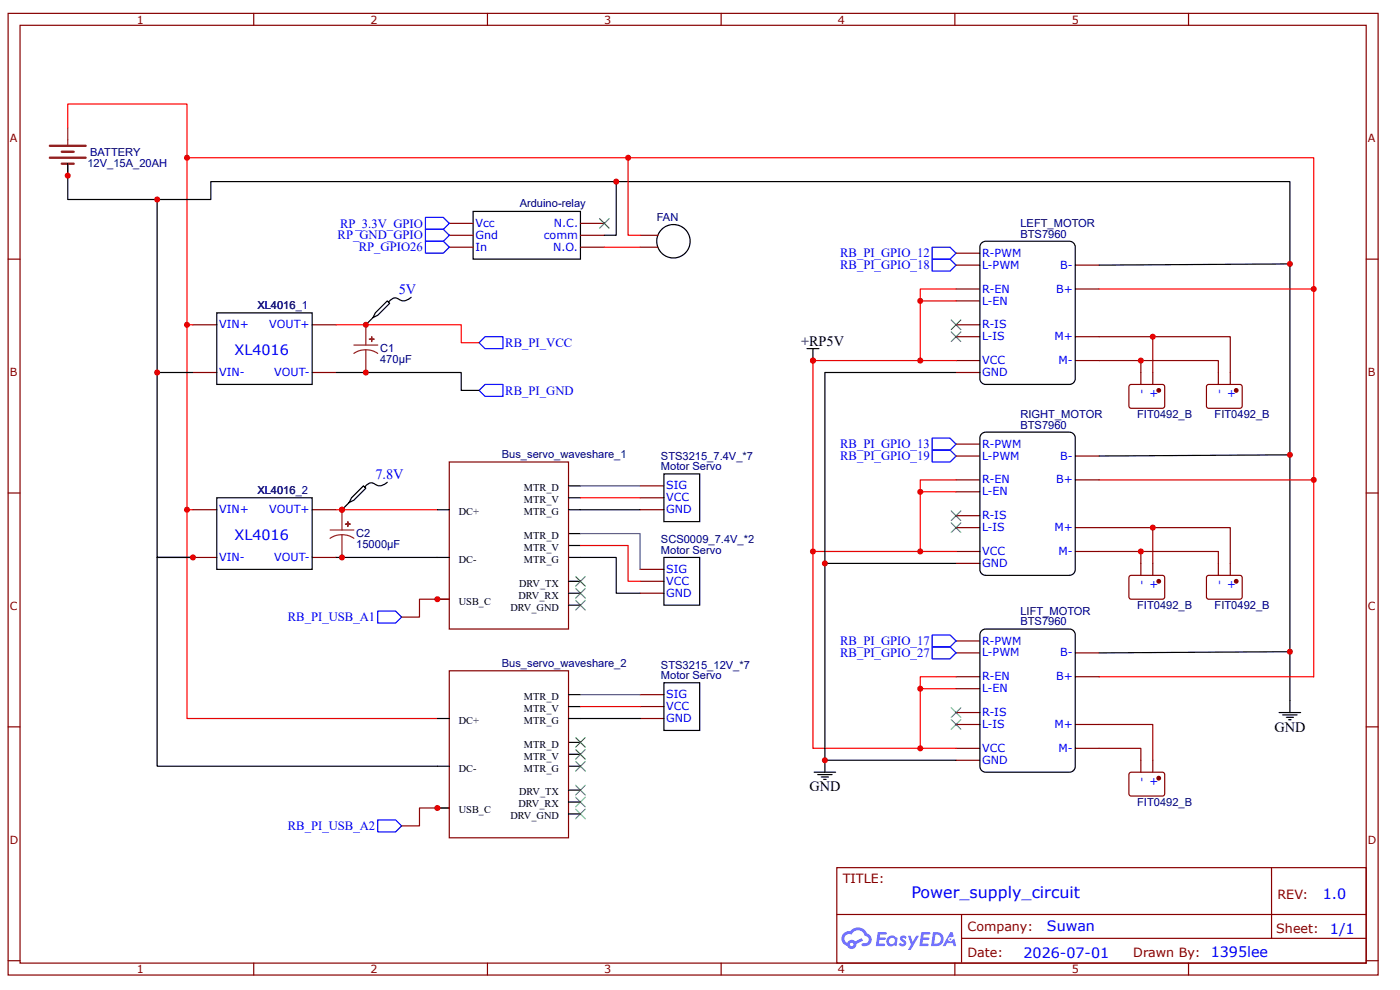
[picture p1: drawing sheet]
<svg xmlns="http://www.w3.org/2000/svg" width="297mm" height="210mm" viewBox="0 0 297 210" stroke-linecap="round" stroke-linejoin="round" font-family="sans-serif">
<g fill="none" stroke="#800" stroke-width=".25">
<path d="M1.7 2.8h290.7v203.9h-290.7zM4.3 5.4h285.5v198.8h-285.5zM53.8 2.8v2.6M103.4 2.8v2.6M153 2.8v2.6M202.6 2.8v2.6M252.1 2.8v2.6M1.7 54.9h2.6M289.8 54.9h2.6M1.7 104.5h2.6M289.8 104.5h2.6M1.7 154.1h2.6"/>
<path d="M289.8 154.1h2.6M177.5 184h112.3v20.2h-112.3zM177.6 193.9h112.1M204 198.9h85.7M204 193.9v10.1M269.8 184v14.9M1.7 203.7h2.6M53.8 204.2v2.5M103.4 204.2v2.5M153 204.2v2.5M202.6 204.2v2.5M252.1 204.2v2.5"/>
<path d="M289.8 203.7h2.6"/>
</g>
<g fill="#58f">
<path d="M191.1 198.5l.5-.2 .4 .1 .3 .3-.2 .4a.33 .33 0 0 0-.3-.3 .33 .33 0 0 0-.3 .1v.1a.85 .85 0 0 1 .7 .7 .85 .85 0 0 1-.3 .8l-.7 .1-.6-.4 .4-.4 .5 .3 .2-.1v-.2a.88 .88 0 0 1-.6-1.3z"/>
<path d="M192.6 198.4h.6l.4 1.3 .8-1.3h.6l-1.8 3h-.6l.7-1.1z"/>
<path d="M186.2 197.6h1.7l.2 .1-.1 .4h-1.3l-.1 .7h1.1l.2 .2-.2 .3h-1.1l-.2 .8h1.3l.1 .2-.1 .2-1.9 .1z"/>
<path d="M195.5 197.6h1.6l.2 .1v.4h-1.3l-.1 .7h1.1l.2 .2-.3 .3h-1.1l-.1 .8h1.2l.1 .2-.1 .2-1.9 .1z"/>
<path d="M201.6 197.6h.5l.2 .9-.4 .2a.49 .49 0 0 0-.7 .2 .49 .49 0 0 0 .3 .7 .49 .49 0 0 0 .6-.4l.4-.2 .4 1.6h-.6l-.2-.7h-1.2l-.3 .7h-.6z"/>
<path d="M197.9 197.6l-.4 3h1a1.51 1.51 0 0 0 1.7-1.5 1.51 1.51 0 0 0-1.8-1.5zM198.4 198.1a1.02 1.02 0 0 1 1.2 1.2 1.02 1.02 0 0 1-1.4 .8z"/>
<path d="M188.5 198.6a1.11 1.11 0 0 0-.3 1.6 1.11 1.11 0 0 0 1.6 .2l.4 .2 .2-1.7-.4-.2a1.01 1.01 0 0 0-1.5-.1zM188.5 199.5a.66 .66 0 0 1 1.3 0 .66 .66 0 0 1-1.3 0z"/>
<path d="M179 197.9a1.58 1.58 0 0 0 .7 2.6 1.01 1.01 0 0 0 1.2 .7 1.01 1.01 0 0 0 .8-1.1l1.4-.7-.3-.5-1.4 .7a1.02 1.02 0 0 0-1.7 .3 .99 .99 0 0 1-.4-1.4 .99 .99 0 0 1 1.4-.3 1.48 1.48 0 0 1 1.5-1 1.48 1.48 0 0 1 1.3 1.2 .82 .82 0 0 1 .8 1.1 .82 .82 0 0 1-1.2 .5l-.3 .1v.3a1.4 1.4 0 0 0 2-.6 1.4 1.4 0 0 0-.9-1.9 2.19 2.19 0 0 0-3.6-.5l-.8 .1zM180.3 200.2a.4 .4 0 0 1 .8 0 .4 .4 0 0 1-.8 0z"/>
<circle cx="201.6" cy="199.1" r=".19"/>
</g>
<path d="M10.6 30.9h7.6M10.6 33.4h7.6M13.1 32.2h2.5M13.1 34.7h2.5" fill="none" stroke="#8d2323" stroke-width=".51"/>
<path d="M14.4 27.1v3.6M14.4 34.7v2.5M75.1 73.2h5M77.6 74.2a4.1 4.1 0 0 0-2.5 .7M77.6 74.2a4.1 4.1 0 0 1 2.5 .7M77.6 68.9v4.3M77.6 74.2v4.8" fill="none" stroke="#8d2323" stroke-width=".25"/>
<path d="M78.4 71.9h1z" fill="#8d2323"/>
<path d="M78.4 71.9h1z" fill="none" stroke="#8d2323" stroke-width=".25"/>
<path d="M78.8 71.4l.1 1z" fill="#8d2323"/>
<path d="M78.8 71.4l.1 1zM70 112.4h5.1M72.6 113.4a4.1 4.1 0 0 0-2.6 .7M72.6 113.4a4.1 4.1 0 0 1 2.5 .7M72.6 108.1v4.3M72.6 113.4v4.8" fill="none" stroke="#8d2323" stroke-width=".25"/>
<path d="M40.9 68.9h5.1M40.9 79h5.1M66.2 68.9h5.1M66.2 79h5.1M40.9 108.1h5.1M40.9 118.2h5.1M66.2 108.1h5.1M66.2 118.2h5.1" fill="none" stroke="#800" stroke-width=".25"/>
<path d="M46 66.3h20.2v15.2h-20.2zM46 105.5h20.2v15.2h-20.2z" fill="none" stroke="#000" stroke-width=".25"/>
<path d="M73.3 111.1h1z" fill="#8d2323"/>
<path d="M73.3 111.1h1z" fill="none" stroke="#8d2323" stroke-width=".25"/>
<path d="M73.8 110.6v1z" fill="#8d2323"/>
<path d="M73.8 110.6v1z" fill="none" stroke="#8d2323" stroke-width=".25"/>
<path d="M197.8 52.4h3.8l1.2 1.3-1.2 1.2h-3.8zM197.8 54.9h3.8l1.2 1.3-1.2 1.3h-3.8zM101.6 72.7l1.3-1.3h3.8v2.5h-3.8zM101.6 82.8l1.3-1.3h3.8v2.5h-3.8zM197.8 92.9h3.8l1.2 1.3-1.2 1.2h-3.8zM197.8 95.4h3.8l1.2 1.3-1.2 1.2h-3.8zM80.1 129.6h3.8l1.3 1.2-1.3 1.3h-3.8zM80.1 173.8h3.8l1.3 1.3-1.3 1.3h-3.8z" fill="none" stroke="#00f" stroke-width=".25"/>
<path d="M14.4 27.1v-5h25.3v46.8h1.2M39.7 68.9v39.2h1.2M71.3 68.9h26.5v3.8h3.8M39.7 108.1v44.2h53.1M71.3 108.1h21.5M123.1 115.7h10.2v7.5h2.5M123.1 105.5h12.7M123.1 149.8h12.7" fill="none" stroke="#f00" stroke-width=".25"/>
<g fill="none" stroke="#000" stroke-width=".25">
<path d="M14.4 34.7v7.6h18.9v75.9h7.6h-7.6v44.2h62M71.3 79h26.5v3.8h3.8M79.1 67.3l1-.5 2.6-2.5-.5-.5-2.6 2.5-.5 1-1.5 1.6M87.2 63a1.99 1.99 0 0 1-2.9 .3 1.5 1.5 0 0 0-1.9 .7M71.3 118.2h24M74.1 106.5l1-.5 2.5-2.5-.5-.5-2.5 2.5-.5 1-1.5 1.6M82.2 102.2a1.99 1.99 0 0 1-3 .3 1.5 1.5 0 0 0-1.8 .8M92.8 108.1h2.5M120.6 118.2h10.1v7.6h5.1M120.6 115.7h2.5M120.6 113.1h2.5M120.6 108.1h15.2"/>
<path d="M120.6 105.5h2.5M120.6 103h2.5M140.8 100.5h7.6v10.1h-7.6zM140.8 118.2h7.6v10.1h-7.6zM92.8 127h2.5M120.6 128.3h2.5M120.6 125.8h2.5M120.6 123.2h2.5M92.8 152.3h2.5M120.6 159.9h2.5M120.6 157.4h2.5M120.6 152.3h15.2"/>
<path d="M120.6 149.8h2.5M120.6 147.3h2.5M140.8 144.7h7.6v10.2h-7.6zM92.8 171.3h2.5M120.6 162.4h2.5M120.6 172.6h2.5M120.6 170h2.5M120.6 167.5h2.5"/>
</g>
<path d="M95.3 97.9h25.3v35.5h-25.3zM95.3 142.2h25.3v35.4h-25.3z" fill="none" stroke="#800000" stroke-width=".25"/>
<path d="M95.3 127h-6.3v3.8h-3.8M95.3 171.3h-6.3v3.8h-3.8" fill="none" stroke="#900" stroke-width=".25"/>
<path d="M239.6 81.7l.4-.2 6.9 .1 .2 .4-.1 4.3-.4 .3-6.9-.1-.2-.4v-4.1zM135.8 103h5M135.8 105.5h5M135.8 108.1h5M135.8 120.7h5M135.8 123.2h5M135.8 125.8h5M135.8 147.3h5M135.8 149.8h5M135.8 152.3h5" fill="none" stroke="#800" stroke-width=".25"/>
<path d="M123.1 113.1h12.7v7.6M123.1 103h12.7M123.1 147.3h12.7" fill="none" stroke="#666" stroke-width=".25"/>
<g fill="none" stroke="#3c3" stroke-width=".25">
<path d="M122.1 122.2l2.1 2.1M122.1 124.8l2.1 2M122.1 127.3l2.1 2M124.2 122.2l-2.1 2.1M124.2 124.8l-2.1 2M124.2 127.3l-2.1 2M122.1 156.4l2.1 2M122.1 158.9l2.1 2M124.2 156.4l-2.1 2M124.2 158.9l-2.1 2M122.1 161.4l2.1 2.1M122.1 166.5l2.1 2"/>
<path d="M122.1 169l2.1 2.1M122.1 171.6l2.1 2M124.2 161.4l-2.1 2.1M124.2 166.5l-2.1 2M124.2 169l-2.1 2.1M124.2 171.6l-2.1 2"/>
</g>
<circle cx="245.8" cy="82.8" r=".38" fill="#800"/>
<g fill="none" stroke="#800" stroke-width=".25">
<path d="M242 79v2.5M244.6 79v2.5M256.1 81.7l.3-.2 6.9 .1 .2 .4-.1 4.3-.4 .3-6.8-.1-.3-.4v-4.1z"/>
<circle cx="245.8" cy="82.8" r=".38"/>
</g>
<circle cx="262.3" cy="82.8" r=".38" fill="#800"/>
<g fill="none" stroke="#800" stroke-width=".25">
<path d="M202.8 56.2h5.1M202.8 53.7h5.1M228.1 56.2h5.1M202.8 71.4h5.1M202.8 76.4h5.1M202.8 61.3h5.1M202.8 79h5.1M202.8 68.9h5.1M202.8 63.8h5.1M228.1 71.4h5.1M228.1 76.4h5.1M228.1 61.3h5.1"/>
<path d="M258.5 79v2.5M261 79v2.5M202.8 96.7h5.1M202.8 94.2h5.1M228.1 96.7h5.1M202.8 111.9h5.1M202.8 116.9h5.1M202.8 101.7h5.1M202.8 119.4h5.1M202.8 109.3h5.1M202.8 104.3h5.1M228.1 111.9h5.1"/>
<path d="M228.1 116.9h5.1M228.1 101.7h5.1M256.1 122.1l.3-.1 6.9 .1 .2 .4-.1 4.3-.4 .2h-6.8l-.3-.5v-4z"/>
<circle cx="262.3" cy="82.8" r=".38"/>
</g>
<path d="M233.2 71.4h11.4v7.6M233.2 76.4h8.8v2.6M242 76.4h16.5v2.6M244.6 71.4h16.4v7.6M233.2 116.9h8.8v2.5M233.2 111.9h11.4v7.5M242 116.9h16.5v2.5M244.6 111.9h16.4v7.5" fill="none" stroke="#900" stroke-width=".25"/>
<path d="M33.3 42.3h11.4v-3.8h229v110M208.3 51.5l.8-.4h17.8a1.26 1.26 0 0 1 1.2 1.3v27.8a1.26 1.26 0 0 1-1.2 1.3h-17.8a1.26 1.26 0 0 1-1.2-1.3v-27.8zM273.7 56l-40.5 .2M33.3 79h7.6M208.3 92l.8-.4h17.8a1.26 1.26 0 0 1 1.2 1.3v27.8a1.26 1.26 0 0 1-1.2 1.3h-17.8a1.26 1.26 0 0 1-1.2-1.3v-27.8zM273.7 96.4l-40.5 .3" fill="none" stroke="#000" stroke-width=".25"/>
<path d="M39.7 33.4h239v110.1M233.2 61.3h45.5M233.2 101.7h45.5" fill="none" stroke="#f00" stroke-width=".25"/>
<circle cx="262.3" cy="123.2" r=".38" fill="#800"/>
<g fill="none" stroke="#800" stroke-width=".25">
<path d="M258.5 119.4v2.6M261 119.4v2.6M239.6 122.1l.4-.1 6.9 .1 .2 .4-.1 4.3-.4 .2h-6.9l-.2-.5v-4z"/>
<circle cx="262.3" cy="123.2" r=".38"/>
</g>
<circle cx="245.8" cy="123.2" r=".38" fill="#800"/>
<g fill="none" stroke="#800" stroke-width=".25">
<path d="M242 119.4v2.6M244.6 119.4v2.6M202.8 138.4h5.1M202.8 135.9h5.1M228.1 138.4h5.1M202.8 153.6h5.1M202.8 158.7h5.1M202.8 143.5h5.1M202.8 151.1h5.1M202.8 146h5.1M228.1 153.6h5.1M228.1 158.7h5.1"/>
<path d="M228.1 143.5h5.1M202.8 161.2h5.1M239.6 163.9l.4-.2 6.9 .1 .2 .4-.1 4.3-.4 .3-6.9-.1-.2-.4v-4.1z"/>
<circle cx="245.8" cy="123.2" r=".38"/>
</g>
<path d="M208.3 133.7l.8-.3h17.8a1.26 1.26 0 0 1 1.2 1.2v27.8a1.26 1.26 0 0 1-1.2 1.3h-17.8a1.26 1.26 0 0 1-1.2-1.3v-27.8zM273.7 138.2l-40.5 .2" fill="none" stroke="#000" stroke-width=".25"/>
<path d="M233.2 143.5h45.5" fill="none" stroke="#f00" stroke-width=".25"/>
<circle cx="245.8" cy="165" r=".38" fill="#800"/>
<g fill="none" stroke="#800" stroke-width=".25">
<path d="M95.3 47.4h5.1M95.3 49.9h5.1M95.3 52.4h5.1M123.1 47.4h5.1M123.1 49.9h5.1M123.1 52.4h5.1M135.8 49.9h3.8M135.8 52.4h3.8M242 161.2v2.5M244.6 161.2v2.5"/>
<circle cx="245.8" cy="165" r=".38"/>
</g>
<path d="M233.2 153.6h11.4v7.6M233.2 158.7h8.8v2.5" fill="none" stroke="#900" stroke-width=".25"/>
<g fill="none" stroke="#000" stroke-width=".25">
<path d="M130.7 38.5v11.4h-2.5M100.4 44.8h22.7v10.1h-22.7zM171.2 73.9h2.5M172.5 73.9v2.5M202.8 79h-27.8v40.4M202.8 119.4h-27.8v41.8h27.8M271.4 151.1h4.5M272.1 151.6h3.1M272.9 152.1h1.5M273.4 152.6h.5M273.7 148.5v2.6M172.7 163.7h4.6"/>
<path d="M173.5 164.2h3M174.2 164.7h1.6M174.7 165.2h.6M175 161.2v2.5"/>
<circle cx="142.9" cy="51.1" r="3.5"/>
</g>
<path d="M133.3 33.4v16.5h2.5M128.2 52.4h7.6M195.2 63.8h7.6M202.8 76.4h-30.3v40.5h30.3M202.8 61.3h-7.6v15.1M172.5 116.9v41.8h30.3M195.2 104.3v12.6M202.8 101.7h-7.6v2.6h7.6M195.2 146v12.7M202.8 143.5h-7.6v2.5h7.6" fill="none" stroke="#f00" stroke-width=".25"/>
<g fill="none" stroke="#3c3" stroke-width=".25">
<path d="M127.2 46.3l2 2.1M129.2 46.3l-2 2.1M201.8 67.8l2 2.1M201.8 70.4l2 2M203.8 67.8l-2 2.1M203.8 70.4l-2 2M201.8 108.3l2 2M201.8 110.8l2 2.1M203.8 108.3l-2 2M203.8 110.8l-2 2.1M201.8 150.1l2 2M201.8 152.6l2 2"/>
<path d="M203.8 150.1l-2 2M203.8 152.6l-2 2"/>
</g>
<path d="M90.3 46.1h3.8l1.2 1.3-1.2 1.2h-3.8zM90.3 48.6h3.8l1.2 1.3-1.2 1.2h-3.8zM90.3 51.1h3.8l1.2 1.3-1.2 1.3h-3.8zM197.8 134.6h3.8l1.2 1.3-1.2 1.3h-3.8zM197.8 137.2h3.8l1.2 1.2-1.2 1.3h-3.8z" fill="none" stroke="#00f" stroke-width=".25"/>
<g fill="#c00">
<circle cx="72.6" cy="108.1" r=".63"/>
<circle cx="244.6" cy="71.4" r=".63"/>
<circle cx="242" cy="76.4" r=".63"/>
<circle cx="39.7" cy="33.4" r=".63"/>
<circle cx="242" cy="116.9" r=".63"/>
<circle cx="244.6" cy="111.9" r=".63"/>
<circle cx="172.5" cy="76.4" r=".63"/>
<circle cx="172.5" cy="116.9" r=".63"/>
<circle cx="195.2" cy="116.9" r=".63"/>
<circle cx="195.2" cy="104.3" r=".63"/>
<circle cx="195.2" cy="76.4" r=".63"/>
<circle cx="195.2" cy="63.8" r=".63"/>
<circle cx="195.2" cy="158.7" r=".63"/>
<circle cx="195.2" cy="146" r=".63"/>
<circle cx="175" cy="119.4" r=".63"/>
<circle cx="175" cy="161.2" r=".63"/>
<circle cx="33.3" cy="79" r=".63"/>
<circle cx="33.3" cy="42.3" r=".63"/>
<circle cx="273.7" cy="138.2" r=".63"/>
<circle cx="273.7" cy="56" r=".63"/>
<circle cx="278.7" cy="61.3" r=".63"/>
<circle cx="273.7" cy="96.4" r=".63"/>
<circle cx="278.7" cy="101.7" r=".63"/>
<circle cx="92.8" cy="171.3" r=".63"/>
<circle cx="92.8" cy="127" r=".63"/>
<circle cx="14.4" cy="37.2" r=".63"/>
<circle cx="72.6" cy="118.2" r=".63"/>
<circle cx="77.6" cy="68.9" r=".63"/>
<circle cx="77.6" cy="79" r=".63"/>
<circle cx="39.7" cy="108.1" r=".63"/>
<circle cx="39.7" cy="68.9" r=".63"/>
<circle cx="40.9" cy="118.2" r=".63"/>
<circle cx="130.7" cy="38.5" r=".63"/>
<circle cx="133.3" cy="33.4" r=".63"/>
</g>
<text font-size="3.4" fill="#00f" x="193.4" y="190.4">Power_supply_circuit</text>
<g font-size="3" fill="#00f">
<text x="84.6" y="62.3">5V</text>
<text x="49.8" y="75.2">XL4016</text>
<text x="79.6" y="101.5">7.8V</text>
<text x="49.8" y="114.4">XL4016</text>
<text x="280.6" y="190.6">1.0</text>
<text x="222.1" y="197.5">Suwan</text>
<text x="282.2" y="198">1/1</text>
<text x="217.1" y="203">2026-07-01</text>
<text x="256.9" y="203">1395lee</text>
</g>
<g font-size="3">
<text x="169.9" y="73.4">+RP5V</text>
<text x="270.4" y="155.1">GND</text>
<text x="171.7" y="167.8">GND</text>
</g>
<g font-size="2.7" fill="#00f">
<text x="71.6" y="50.8">RP_GND_GPIO</text>
<text x="72.1" y="48.2">RP_3.3V_GPIO</text>
<text x="76.1" y="53.3">RP_GPIO26</text>
<text x="178.2" y="54.6">RB_PI_GPIO_12</text>
<text x="178.2" y="57.1">RB_PI_GPIO_18</text>
<text x="107.2" y="73.6">RB_PI_VCC</text>
<text x="107.2" y="83.7">RB_PI_GND</text>
<text x="178.2" y="95.1">RB_PI_GPIO_13</text>
<text x="178.2" y="97.6">RB_PI_GPIO_19</text>
<text x="61" y="131.7">RB_PI_USB_A1</text>
<text x="178.2" y="136.8">RB_PI_GPIO_17</text>
<text x="178.2" y="139.3">RB_PI_GPIO_27</text>
<text x="61" y="176">RB_PI_USB_A2</text>
</g>
<g font-size="2.7" fill="#800">
<text x="178.8" y="187.2">TITLE:</text>
<text x="271" y="190.6">REV:</text>
<text x="205.3" y="197.4">Company:</text>
<text x="270.8" y="197.9">Sheet:</text>
<text x="205.3" y="202.9">Date:</text>
<text x="240.4" y="203">Drawn By:</text>
</g>
<g font-size="2.4" fill="#800">
<text x="29" y="5">1</text>
<text x="78.6" y="5">2</text>
<text x="128.2" y="5">3</text>
<text x="177.8" y="5">4</text>
<text x="227.4" y="5">5</text>
<text x="2.1" y="30.2">A</text>
<text x="290.2" y="30.2">A</text>
<text x="2.1" y="79.7">B</text>
<text x="290.2" y="79.7">B</text>
<text x="2.1" y="129.3">C</text>
<text x="290.2" y="129.3">C</text>
<text x="2.1" y="178.9">D</text>
<text x="290.2" y="178.9">D</text>
<text x="29" y="206.3">1</text>
<text x="78.6" y="206.3">2</text>
<text x="128.2" y="206.3">3</text>
<text x="177.8" y="206.3">4</text>
<text x="227.4" y="206.3">5</text>
</g>
<g font-size="2.4" fill="#000080">
<text x="18.6" y="35.5">12V_15A_20AH</text>
<text x="19.1" y="33">BATTERY</text>
<text x="110.2" y="43.9">Arduino-relay</text>
<text x="139.3" y="46.9">FAN</text>
<text x="216.5" y="50.4">BTS7960</text>
<text x="216.5" y="48.1">LEFT_MOTOR</text>
<text x="54.6" y="65.5">XL4016_1</text>
<text x="80.6" y="77">470μF</text>
<text x="80.6" y="74.7">C1</text>
<text x="216.5" y="88.6">RIGHT_MOTOR</text>
<text x="241.2" y="88.6">FIT0492_B</text>
<text x="257.7" y="88.6">FIT0492_B</text>
<text x="216.5" y="90.9">BTS7960</text>
<text x="106.4" y="97.2">Bus_servo_waveshare_1</text>
<text x="140.2" y="99.7">Motor Servo</text>
<text x="140.2" y="97.5">STS3215_7.4V_*7</text>
<text x="54.6" y="104.7">XL4016_2</text>
<text x="75.6" y="113.9">C2</text>
<text x="75.6" y="116.2">15000μF</text>
<text x="140.2" y="117.4">Motor Servo</text>
<text x="140.2" y="115.2">SCS0009_7.4V_*2</text>
<text x="216.5" y="130.4">LIFT_MOTOR</text>
<text x="241.2" y="129.1">FIT0492_B</text>
<text x="257.7" y="129.1">FIT0492_B</text>
<text x="216.5" y="132.6">BTS7960</text>
<text x="106.4" y="141.5">Bus_servo_waveshare_2</text>
<text x="140.2" y="144">Motor Servo</text>
<text x="140.2" y="141.7">STS3215_12V_*7</text>
<text x="241.2" y="170.8">FIT0492_B</text>
</g>
<g font-size="2.4" fill="#00f">
<text x="100.9" y="48.1">Vcc</text>
<text x="100.9" y="50.6">Gnd</text>
<text x="100.9" y="53.2">In</text>
<text x="115.4" y="50.6">comm</text>
<text x="117.3" y="53.2">N.O.</text>
<text x="117.5" y="48.1">N.C.</text>
<text x="208.4" y="57">L-PWM</text>
<text x="208.4" y="54.4">R-PWM</text>
<text x="224.9" y="57">B-</text>
<text x="208.4" y="64.6">L-EN</text>
<text x="208.4" y="62">R-EN</text>
<text x="224.1" y="62">B+</text>
<text x="46.5" y="69.6">VIN+</text>
<text x="57.1" y="69.6">VOUT+</text>
<text x="208.4" y="69.6">R-IS</text>
<text x="208.4" y="77.2">VCC</text>
<text x="208.4" y="72.1">L-IS</text>
<text x="223.7" y="72.1">M+</text>
<text x="224.5" y="77.2">M-</text>
<text x="46.5" y="79.7">VIN-</text>
<text x="58.2" y="79.7">VOUT-</text>
<text x="208.4" y="79.7">GND</text>
<text x="243" y="83.5" transform="rotate(-90 243 83.5)">-</text>
<text x="259.5" y="83.5" transform="rotate(-90 259.5 83.5)">-</text>
<text x="245.6" y="84.4" transform="rotate(-90 245.6 84.4)">+</text>
<text x="262" y="84.4" transform="rotate(-90 262 84.4)">+</text>
<text x="208.4" y="94.9">R-PWM</text>
<text x="208.4" y="97.4">L-PWM</text>
<text x="224.9" y="97.4">B-</text>
<text x="141.4" y="103.8">SIG</text>
<text x="141.4" y="106.3">VCC</text>
<text x="208.4" y="105">L-EN</text>
<text x="208.4" y="102.5">R-EN</text>
<text x="224.1" y="102.5">B+</text>
<text x="46.5" y="108.8">VIN+</text>
<text x="57.1" y="108.8">VOUT+</text>
<text x="141.4" y="108.8">GND</text>
<text x="208.4" y="112.6">L-IS</text>
<text x="208.4" y="110.1">R-IS</text>
<text x="223.7" y="112.6">M+</text>
<text x="46.5" y="118.9">VIN-</text>
<text x="58.2" y="118.9">VOUT-</text>
<text x="208.4" y="117.7">VCC</text>
<text x="224.5" y="117.7">M-</text>
<text x="141.4" y="121.5">SIG</text>
<text x="141.4" y="124">VCC</text>
<text x="208.4" y="120.2">GND</text>
<text x="243" y="124" transform="rotate(-90 243 124)">-</text>
<text x="245.6" y="124.8" transform="rotate(-90 245.6 124.8)">+</text>
<text x="259.5" y="124" transform="rotate(-90 259.5 124)">-</text>
<text x="262" y="124.8" transform="rotate(-90 262 124.8)">+</text>
<text x="141.4" y="126.5">GND</text>
<text x="208.4" y="136.6">R-PWM</text>
<text x="208.4" y="139.2">L-PWM</text>
<text x="224.9" y="139.2">B-</text>
<text x="141.4" y="148">SIG</text>
<text x="208.4" y="146.8">L-EN</text>
<text x="208.4" y="144.2">R-EN</text>
<text x="224.1" y="144.2">B+</text>
<text x="141.4" y="150.6">VCC</text>
<text x="141.4" y="153.1">GND</text>
<text x="208.4" y="154.4">L-IS</text>
<text x="208.4" y="151.8">R-IS</text>
<text x="223.7" y="154.4">M+</text>
<text x="208.4" y="161.9">GND</text>
<text x="208.4" y="159.4">VCC</text>
<text x="224.5" y="159.4">M-</text>
<text x="243" y="165.7" transform="rotate(-90 243 165.7)">-</text>
<text x="245.6" y="166.6" transform="rotate(-90 245.6 166.6)">+</text>
</g>
<g font-size="2.2">
<text x="111.2" y="106.7">MTR_V</text>
<text x="111.2" y="104.1">MTR_D</text>
<text x="97.3" y="109.2">DC+</text>
<text x="111.2" y="109.2">MTR_G</text>
<text x="97.3" y="119.3">DC-</text>
<text x="111.2" y="119.3">MTR_G</text>
<text x="111.2" y="116.8">MTR_V</text>
<text x="111.2" y="114.3">MTR_D</text>
<text x="110.1" y="124.4">DRV_TX</text>
<text x="97.3" y="128.2">USB_C</text>
<text x="108.3" y="129.4">DRV_GND</text>
<text x="110" y="126.9">DRV_RX</text>
<text x="111.2" y="148.4">MTR_D</text>
<text x="97.3" y="153.5">DC+</text>
<text x="111.2" y="153.5">MTR_G</text>
<text x="111.2" y="150.9">MTR_V</text>
<text x="111.2" y="161.1">MTR_V</text>
<text x="111.2" y="158.5">MTR_D</text>
<text x="97.3" y="163.6">DC-</text>
<text x="111.2" y="163.6">MTR_G</text>
<text x="97.3" y="172.4">USB_C</text>
<text x="108.3" y="173.7">DRV_GND</text>
<text x="110" y="171.2">DRV_RX</text>
<text x="110.1" y="168.6">DRV_TX</text>
</g>
</svg>
